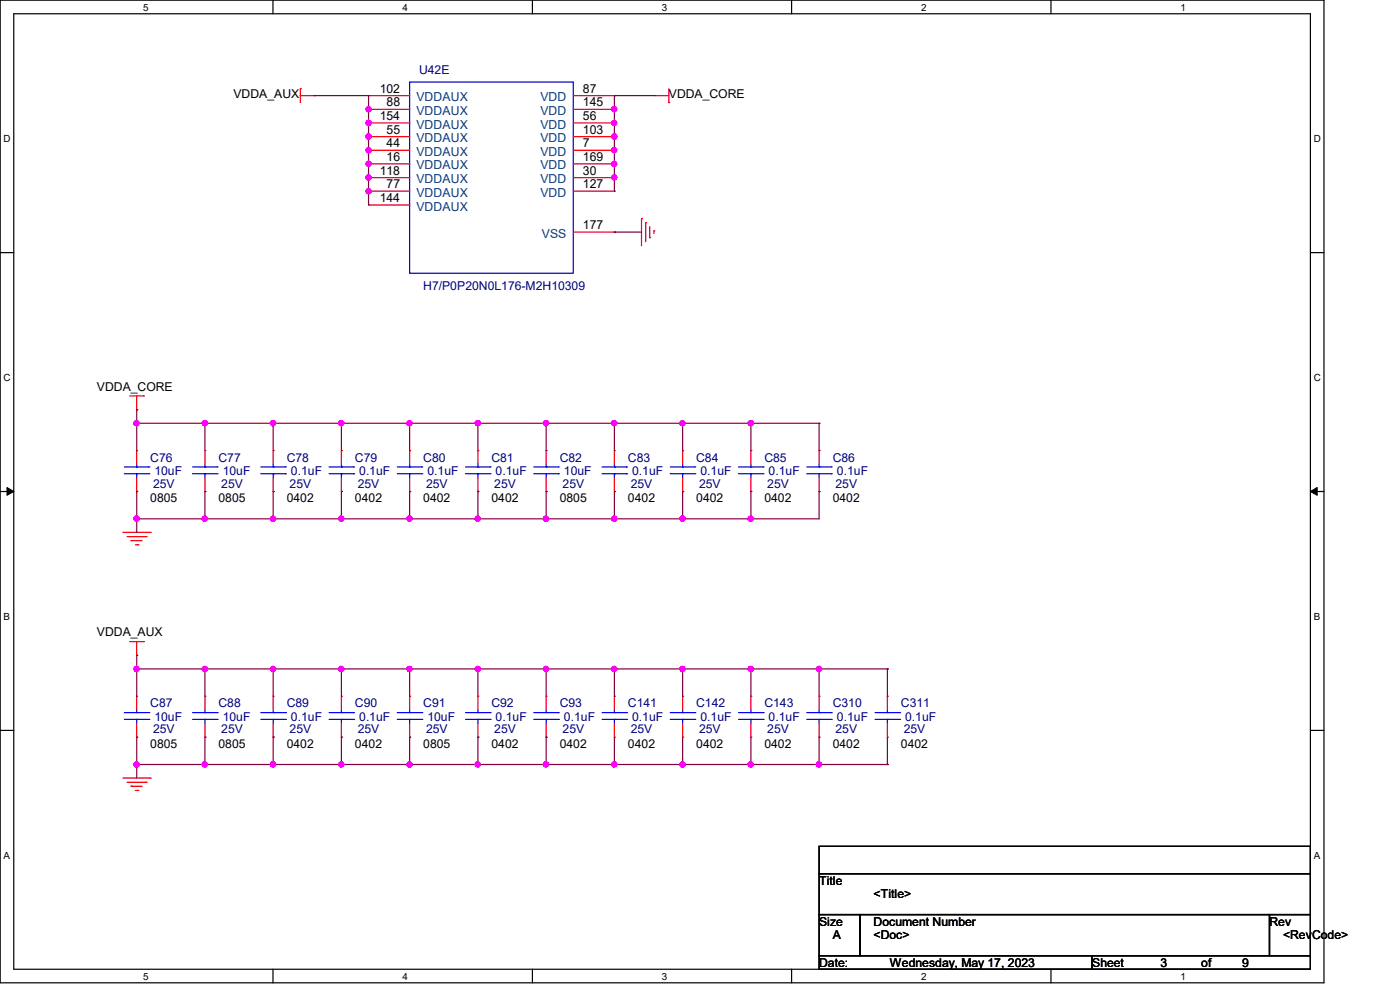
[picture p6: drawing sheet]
<svg xmlns="http://www.w3.org/2000/svg" width="297mm" height="210mm" viewBox="0 0 297 210" stroke-linecap="round" stroke-linejoin="round" font-family="sans-serif">
<path d="M0 0h280.9v208.5h-280.9zM2.9 2.9h275.1v202.7h-275.1z" fill="none" stroke="#000" stroke-width=".25"/>
<g fill="#fff">
<path d="M30.4 .3h1.1v2.4h-1.1z"/>
<path d="M30.4 205.9h1.1v2.3h-1.1z"/>
</g>
<path d="M57.9 0v2.9M57.9 205.6v2.9" fill="none" stroke="#000" stroke-width=".25"/>
<g fill="#fff">
<path d="M85.4 .3h1.1v2.4h-1.1z"/>
<path d="M85.4 205.9h1.1v2.3h-1.1z"/>
</g>
<path d="M112.9 0v2.9M112.9 205.6v2.9" fill="none" stroke="#000" stroke-width=".25"/>
<g fill="#fff">
<path d="M140.4 .3h1.2v2.4h-1.2z"/>
<path d="M140.4 205.9h1.2v2.3h-1.2z"/>
</g>
<path d="M167.9 0v2.9M167.9 205.6v2.9" fill="none" stroke="#000" stroke-width=".25"/>
<g fill="#fff">
<path d="M195.4 .3h1.2v2.4h-1.2z"/>
<path d="M195.4 205.9h1.2v2.3h-1.2z"/>
</g>
<path d="M223 0v2.9M223 205.6v2.9" fill="none" stroke="#000" stroke-width=".25"/>
<g fill="#fff">
<path d="M250.4 .3h1.2v2.4h-1.2z"/>
<path d="M250.4 205.9h1.2v2.3h-1.2z"/>
<path d="M.8 28.2h1.4v2.4h-1.4z"/>
<path d="M278.7 28.2h1.5v2.4h-1.5z"/>
<path d="M.8 78.9h1.4v2.3h-1.4z"/>
<path d="M278.7 78.9h1.5v2.3h-1.5z"/>
</g>
<path d="M0 53.6h2.9M278 53.6h2.9" fill="none" stroke="#000" stroke-width=".25"/>
<g fill="#fff">
<path d="M.8 129.6h1.3v2.3h-1.3z"/>
<path d="M278.7 129.6h1.4v2.3h-1.4z"/>
</g>
<path d="M0 104.3h2.9M278 104.3h2.9" fill="none" stroke="#000" stroke-width=".25"/>
<path d="M1.5 103.4l1.4 .9-1.4 .8zM278 104.3l1.4-.9v1.7z" fill="#000" stroke="#000" stroke-width=".21"/>
<g fill="#fff">
<path d="M.8 180.3h1.3v2.3h-1.3z"/>
<path d="M278.7 180.3h1.4v2.3h-1.4z"/>
</g>
<path d="M0 154.9h2.9M278 154.9h2.9M173.8 179.5h104.2v5.8h-104.2zM173.8 185.3h104.2v8.7h-104.2zM173.8 194h8.7v8.7h-8.7zM182.5 194h86.8v8.7h-86.8zM269.3 194h8.7v8.7h-8.7zM173.8 202.7h57.9v2.9h-57.9zM231.7 202.7h46.3v2.9h-46.3z" fill="none" stroke="#000" stroke-width=".25"/>
<g fill="none" stroke="#f00" stroke-width=".25">
<path d="M63.7 18.8h.1M63.7 18.8v3M141.9 18.8v3M63.7 20.3h2.9M66.6 20.3h.1M78.2 26.1h.1M78.2 31.9h.1M78.2 37.7h.1M78.2 23.2h.1M78.2 20.3h.1M78.2 34.8h.1M78.2 29h.1"/>
<path d="M78.2 20.3h8.7M78.2 26.1h8.7M78.2 34.8h8.7M78.2 31.9h8.7M78.2 37.7h8.7M78.2 23.2h8.7M78.2 29h8.7M121.6 20.3h8.7M121.6 26.1h8.7M121.6 34.8h8.7M121.6 31.9h8.7M121.6 37.7h8.7"/>
<path d="M121.6 23.2h8.7M121.6 29h8.7M130.3 34.8h.1M130.3 20.3h.1M130.3 26.1h.1M130.3 31.9h.1M130.3 37.7h.1M130.3 29h.1M130.3 23.2h.1M139 20.3h.1M139 20.3h2.9M141.9 21.8h.1"/>
<path d="M78.2 43.5h.1M78.2 40.6h.1M78.2 43.5h8.7M78.2 40.6h8.7M121.6 49.2h8.7M121.6 40.6h8.7M130.3 49.2h.1M130.3 40.6h.1M136.1 46.4h.1M136.1 46.4v5.8M137 47.2h.1M137 47.2v4.1"/>
<path d="M137.8 50.4h.1M137.8 48.1v2.3M138.7 49h.1M138.7 49v.5M27.5 84h2.9M29 86.9h.1M29 95.6h.1M29 84v2.9M29 95.6v2.9M30.4 84h.1M43.5 95.6h.1M43.5 95.6v2.9"/>
<path d="M58 95.6h.1M58 95.6v2.9M72.4 95.6h.1M72.4 95.6v2.9M86.9 95.6h.1M86.9 95.6v2.9M101.4 95.6h.1M101.4 95.6v2.9M115.9 95.6h.1M115.9 95.6v2.9M130.3 95.6h.1M130.3 95.6v2.9"/>
<path d="M144.8 95.6h.1M144.8 95.6v2.9M159.3 95.6h.1M159.3 95.6v2.9M173.8 95.6h.1M173.8 95.6v2.9M26.1 112.9h5.8M27 113.8h4M27.8 114.7h.1M27.8 114.7h2.3M28.7 115.6h.6M29 104.3h.1"/>
<path d="M29 101.4v2.9M29.3 115.6h.1M31 113.8h.1M31.9 112.9h.1M43.5 104.3h.1M43.5 101.4v2.9M58 104.3h.1M58 101.4v2.9M72.4 104.3h.1M72.4 101.4v2.9M86.9 104.3h.1M86.9 101.4v2.9"/>
<path d="M101.4 104.3h.1M101.4 101.4v2.9M115.9 104.3h.1M115.9 101.4v2.9M130.3 104.3h.1M130.3 101.4v2.9M144.8 104.3h.1M144.8 101.4v2.9M159.3 104.3h.1M159.3 101.4v2.9M173.8 104.3h.1M173.8 101.4v2.9"/>
<path d="M27.5 136.1h2.9M29 139h.1M29 136.1v2.9M30.4 136.1h.1M29 147.7h.1M29 156.4h.1M29 147.7v2.9M29 153.5v2.9M43.5 147.7h.1M43.5 156.4h.1M43.5 147.7v2.9M43.5 153.5v2.9"/>
<path d="M58 147.7h.1M58 156.4h.1M58 147.7v2.9M58 153.5v2.9M72.4 147.7h.1M72.4 156.4h.1M72.4 147.7v2.9M72.4 153.5v2.9M86.9 147.7h.1M86.9 156.4h.1M86.9 147.7v2.9M86.9 153.5v2.9"/>
<path d="M101.4 147.7h.1M101.4 156.4h.1M101.4 147.7v2.9M101.4 153.5v2.9M115.9 147.7h.1M115.9 156.4h.1M115.9 147.7v2.9M115.9 153.5v2.9M130.3 147.7h.1M130.3 156.4h.1M130.3 147.7v2.9M130.3 153.5v2.9"/>
<path d="M144.8 147.7h.1M144.8 156.4h.1M144.8 147.7v2.9M144.8 153.5v2.9M159.3 147.7h.1M159.3 156.4h.1M159.3 147.7v2.9M159.3 153.5v2.9M173.8 147.7h.1M173.8 156.4h.1M173.8 147.7v2.9M173.8 153.5v2.9"/>
<path d="M188.3 147.7h.1M188.3 156.4h.1M188.3 147.7v2.9M188.3 153.5v2.9M26.1 165.1h5.8M27 165.9h4M27.8 166.8h.1M27.8 166.8h2.3M28.7 167.7h.6M29.3 167.7h.1M31 165.9h.1M31.9 165.1h.1"/>
</g>
<g fill="none" stroke="#00f" stroke-width=".25">
<path d="M86.9 17.4h34.7v40.6h-34.7zM26.4 99.1h5.2M29 99.1h.1M29 98.5v.6M31.6 99.1h.1M40.9 99.1h5.2M43.5 99.1h.1M43.5 98.5v.6M46.1 99.1h.1M55.3 99.1h5.2M58 99.1h.1M58 98.5v.6"/>
<path d="M60.5 99.1h.1M69.8 99.1h5.2M72.4 99.1h.1M72.4 98.5v.6M75 99.1h.1M84.3 99.1h5.2M86.9 99.1h.1M86.9 98.5v.6M89.5 99.1h.1M98.8 99.1h5.2M101.4 99.1h.1M101.4 98.5v.6"/>
<path d="M104 99.1h.1M113.2 99.1h5.2M115.9 99.1h.1M115.9 98.5v.6M118.4 99.1h.1M127.7 99.1h5.2M130.3 99.1h.1M130.3 98.5v.6M132.9 99.1h.1M142.2 99.1h5.2M144.8 99.1h.1M144.8 98.5v.6"/>
<path d="M147.4 99.1h.1M156.7 99.1h5.2M159.3 99.1h.1M159.3 98.5v.6M161.9 99.1h.1M171.2 99.1h5.2M173.8 99.1h.1M173.8 98.5v.6M176.4 99.1h.1M26.4 100.5h5.2M29 100.5h.1M29 100.5v.9"/>
<path d="M31.6 100.5h.1M40.9 100.5h5.2M43.5 100.5h.1M43.5 100.5v.9M46.1 100.5h.1M55.3 100.5h5.2M58 100.5h.1M58 100.5v.9M60.5 100.5h.1M69.8 100.5h5.2M72.4 100.5h.1M72.4 100.5v.9"/>
<path d="M75 100.5h.1M84.3 100.5h5.2M86.9 100.5h.1M86.9 100.5v.9M89.5 100.5h.1M98.8 100.5h5.2M101.4 100.5h.1M101.4 100.5v.9M104 100.5h.1M113.2 100.5h5.2M115.9 100.5h.1M115.9 100.5v.9"/>
<path d="M118.4 100.5h.1M127.7 100.5h5.2M130.3 100.5h.1M130.3 100.5v.9M132.9 100.5h.1M142.2 100.5h5.2M144.8 100.5h.1M144.8 100.5v.9M147.4 100.5h.1M156.7 100.5h5.2M159.3 100.5h.1M159.3 100.5v.9"/>
<path d="M161.9 100.5h.1M171.2 100.5h5.2M173.8 100.5h.1M173.8 100.5v.9M176.4 100.5h.1M26.4 152.6h5.2M26.4 151.2h5.2M29 151.2h.1M29 152.6h.1M29 150.6v.6M29 152.6v.9M31.6 152.6h.1"/>
<path d="M31.6 151.2h.1M40.9 152.6h5.2M40.9 151.2h5.2M43.5 151.2h.1M43.5 152.6h.1M43.5 150.6v.6M43.5 152.6v.9M46.1 152.6h.1M46.1 151.2h.1M55.3 152.6h5.2M55.3 151.2h5.2M58 151.2h.1"/>
<path d="M58 152.6h.1M58 150.6v.6M58 152.6v.9M60.5 152.6h.1M60.5 151.2h.1M69.8 152.6h5.2M69.8 151.2h5.2M72.4 151.2h.1M72.4 152.6h.1M72.4 150.6v.6M72.4 152.6v.9M75 152.6h.1"/>
<path d="M75 151.2h.1M84.3 152.6h5.2M84.3 151.2h5.2M86.9 151.2h.1M86.9 152.6h.1M86.9 150.6v.6M86.9 152.6v.9M89.5 152.6h.1M89.5 151.2h.1M98.8 152.6h5.2M98.8 151.2h5.2M101.4 151.2h.1"/>
<path d="M101.4 152.6h.1M101.4 150.6v.6M101.4 152.6v.9M104 152.6h.1M104 151.2h.1M113.2 152.6h5.2M113.2 151.2h5.2M115.9 151.2h.1M115.9 152.6h.1M115.9 150.6v.6M115.9 152.6v.9M118.4 152.6h.1"/>
<path d="M118.4 151.2h.1M127.7 152.6h5.2M127.7 151.2h5.2M130.3 151.2h.1M130.3 152.6h.1M130.3 150.6v.6M130.3 152.6v.9M132.9 152.6h.1M132.9 151.2h.1M142.2 152.6h5.2M142.2 151.2h5.2M144.8 151.2h.1"/>
<path d="M144.8 152.6h.1M144.8 150.6v.6M144.8 152.6v.9M147.4 152.6h.1M147.4 151.2h.1M156.7 152.6h5.2M156.7 151.2h5.2M159.3 151.2h.1M159.3 152.6h.1M159.3 150.6v.6M159.3 152.6v.9M161.9 152.6h.1"/>
<path d="M161.9 151.2h.1M171.2 152.6h5.2M171.2 151.2h5.2M173.8 151.2h.1M173.8 152.6h.1M173.8 150.6v.6M173.8 152.6v.9M176.4 152.6h.1M176.4 151.2h.1M185.6 152.6h5.2M185.6 151.2h5.2M188.3 151.2h.1"/>
<path d="M188.3 152.6h.1M188.3 150.6v.6M188.3 152.6v.9M190.8 152.6h.1M190.8 151.2h.1"/>
</g>
<g fill="none" stroke="#800040" stroke-width=".25">
<path d="M66.6 20.3h.1M66.6 20.3h11.6M78.2 20.3h.1M78.2 23.2h.1M78.2 26.1h.1M78.2 29h.1M78.2 31.9h.1M78.2 34.8h.1M78.2 37.7h.1M78.2 20.3v23.2M130.3 20.3h.1M130.3 23.2h.1"/>
<path d="M130.3 26.1h.1M130.3 29h.1M130.3 31.9h.1M130.3 34.8h.1M130.3 37.7h.1M130.3 20.3v20.3M130.3 20.3h8.7M78.2 40.6h.1M130.3 49.2h.1M130.3 49.2h5.8M29 89.8h.1M29 86.9h.1"/>
<path d="M29 89.8h144.8M29 86.9v8.7M43.5 89.8h.1M43.5 89.8v5.8M58 89.8h.1M58 89.8v5.8M72.4 89.8h.1M72.4 89.8v5.8M86.9 89.8h.1M86.9 89.8v5.8M101.4 89.8h.1M101.4 89.8v5.8"/>
<path d="M115.9 89.8h.1M115.9 89.8v5.8M130.3 89.8h.1M130.3 89.8v5.8M144.8 89.8h.1M144.8 89.8v5.8M159.3 89.8h.1M159.3 89.8v5.8M173.8 89.8h.1M173.8 89.8v5.8M29 104.3h.1M29 110.1h.1"/>
<path d="M29 104.3v8.6M43.5 104.3h.1M43.5 110.1h.1M43.5 104.3v5.8M58 104.3h.1M58 110.1h.1M58 104.3v5.8M72.4 104.3h.1M72.4 110.1h.1M72.4 104.3v5.8M86.9 104.3h.1M86.9 110.1h.1"/>
<path d="M86.9 104.3v5.8M101.4 104.3h.1M101.4 110.1h.1M101.4 104.3v5.8M115.9 104.3h.1M115.9 110.1h.1M115.9 104.3v5.8M130.3 104.3h.1M130.3 110.1h.1M130.3 104.3v5.8M144.8 104.3h.1M144.8 110.1h.1"/>
<path d="M144.8 104.3v5.8M159.3 104.3h.1M159.3 110.1h.1M159.3 104.3v5.8M173.8 104.3h.1M173.8 104.3v5.8h-144.8M29 139h.1M29 139v8.7M29 141.9h.1M29 156.4h.1M29 156.4v8.7M29 141.9h159.3"/>
<path d="M43.5 141.9h.1M43.5 156.4h.1M43.5 141.9v5.8M43.5 156.4v5.8M58 141.9h.1M58 156.4h.1M58 141.9v5.8M58 156.4v5.8M72.4 141.9h.1M72.4 156.4h.1M72.4 141.9v5.8M72.4 156.4v5.8"/>
<path d="M86.9 141.9h.1M86.9 156.4h.1M86.9 141.9v5.8M86.9 156.4v5.8M101.4 141.9h.1M101.4 156.4h.1M101.4 141.9v5.8M101.4 156.4v5.8M115.9 141.9h.1M115.9 156.4h.1M115.9 141.9v5.8M115.9 156.4v5.8"/>
<path d="M130.3 141.9h.1M130.3 141.9v5.8M130.3 156.4v5.8M144.8 141.9h.1M144.8 141.9v5.8M144.8 156.4v5.8M159.3 141.9h.1M159.3 141.9v5.8M159.3 156.4v5.8M173.8 141.9h.1M173.8 141.9v5.8M173.8 156.4v5.8"/>
<path d="M188.3 141.9h.1M188.3 141.9v5.8M188.3 156.4v5.8M29 162.2h.1M29 162.2h159.3M43.5 162.2h.1M58 162.2h.1M72.4 162.2h.1M86.9 162.2h.1M101.4 162.2h.1M130.3 162.2h.1M144.8 162.2h.1"/>
<path d="M159.3 162.2h.1M173.8 162.2h.1M188.3 162.2h.1"/>
</g>
<g fill="#f0f" stroke="#f0f" stroke-width=".25">
<circle cx="43.4" cy="89.8" r=".55"/>
<circle cx="29" cy="89.8" r=".55"/>
<circle cx="29" cy="110" r=".55"/>
<circle cx="43.4" cy="110" r=".55"/>
<circle cx="57.9" cy="110" r=".55"/>
<circle cx="57.9" cy="89.8" r=".55"/>
<circle cx="72.4" cy="110" r=".55"/>
<circle cx="86.9" cy="89.8" r=".55"/>
<circle cx="72.4" cy="89.8" r=".55"/>
<circle cx="86.9" cy="110" r=".55"/>
<circle cx="101.3" cy="110" r=".55"/>
<circle cx="115.8" cy="89.8" r=".55"/>
<circle cx="101.3" cy="89.8" r=".55"/>
<circle cx="144.8" cy="89.8" r=".55"/>
<circle cx="130.3" cy="89.8" r=".55"/>
<circle cx="159.3" cy="89.8" r=".55"/>
<circle cx="115.8" cy="110" r=".55"/>
<circle cx="159.3" cy="110" r=".55"/>
<circle cx="144.8" cy="110" r=".55"/>
<circle cx="130.3" cy="110" r=".55"/>
<circle cx="57.9" cy="141.9" r=".55"/>
<circle cx="57.9" cy="162.2" r=".55"/>
<circle cx="43.4" cy="141.9" r=".55"/>
<circle cx="29" cy="141.9" r=".55"/>
<circle cx="29" cy="162.2" r=".55"/>
<circle cx="43.4" cy="162.2" r=".55"/>
<circle cx="86.9" cy="141.9" r=".55"/>
<circle cx="72.4" cy="141.9" r=".55"/>
<circle cx="115.8" cy="141.9" r=".55"/>
<circle cx="101.3" cy="141.9" r=".55"/>
<circle cx="101.3" cy="162.2" r=".55"/>
<circle cx="115.8" cy="162.2" r=".55"/>
<circle cx="86.9" cy="162.2" r=".55"/>
<circle cx="72.4" cy="162.2" r=".55"/>
<circle cx="159.3" cy="162.2" r=".55"/>
<circle cx="130.3" cy="141.9" r=".55"/>
<circle cx="144.8" cy="141.9" r=".55"/>
<circle cx="130.3" cy="162.2" r=".55"/>
<circle cx="144.8" cy="162.2" r=".55"/>
<circle cx="78.2" cy="23.2" r=".55"/>
<circle cx="78.2" cy="29" r=".55"/>
<circle cx="78.2" cy="26.1" r=".55"/>
<circle cx="78.2" cy="31.9" r=".55"/>
<circle cx="78.2" cy="34.8" r=".55"/>
<circle cx="78.2" cy="40.6" r=".55"/>
<circle cx="78.2" cy="37.6" r=".55"/>
<circle cx="130.3" cy="23.2" r=".55"/>
<circle cx="130.3" cy="29" r=".55"/>
<circle cx="130.3" cy="26.1" r=".55"/>
<circle cx="130.3" cy="34.8" r=".55"/>
<circle cx="130.3" cy="31.9" r=".55"/>
<circle cx="130.3" cy="37.6" r=".55"/>
<circle cx="159.3" cy="141.9" r=".55"/>
<circle cx="173.7" cy="162.2" r=".55"/>
<circle cx="173.7" cy="141.9" r=".55"/>
</g>
<g font-size="2.6" fill="#000080">
<text x="88.9" y="15.7">U42E</text>
<text x="89.8" y="61.4">H7/P0P20N0L176-M2H10309</text>
<text x="31.9" y="97.9">C76</text>
<text x="32.8" y="100.8">10uF</text>
<text x="46.4" y="97.9">C77</text>
<text x="47.2" y="100.8">10uF</text>
<text x="60.8" y="97.9">C78</text>
<text x="61.7" y="100.8">0.1uF</text>
<text x="75.3" y="97.9">C79</text>
<text x="76.2" y="100.8">0.1uF</text>
<text x="89.8" y="97.9">C80</text>
<text x="90.7" y="100.8">0.1uF</text>
<text x="104.3" y="97.9">C81</text>
<text x="105.2" y="100.8">0.1uF</text>
<text x="118.7" y="97.9">C82</text>
<text x="119.6" y="100.8">10uF</text>
<text x="133.2" y="97.9">C83</text>
<text x="134.1" y="100.8">0.1uF</text>
<text x="147.7" y="97.9">C84</text>
<text x="148.6" y="100.8">0.1uF</text>
<text x="162.2" y="97.9">C85</text>
<text x="163.1" y="100.8">0.1uF</text>
<text x="176.7" y="97.9">C86</text>
<text x="177.5" y="100.8">0.1uF</text>
<text x="32.5" y="103.4">25V</text>
<text x="46.9" y="103.4">25V</text>
<text x="61.4" y="103.4">25V</text>
<text x="75.9" y="103.4">25V</text>
<text x="90.4" y="103.4">25V</text>
<text x="104.9" y="103.4">25V</text>
<text x="119.3" y="103.4">25V</text>
<text x="133.8" y="103.4">25V</text>
<text x="148.3" y="103.4">25V</text>
<text x="162.8" y="103.4">25V</text>
<text x="177.2" y="103.4">25V</text>
<text x="31.9" y="150">C87</text>
<text x="32.5" y="155.5">25V</text>
<text x="32.8" y="152.9">10uF</text>
<text x="46.4" y="150">C88</text>
<text x="46.9" y="155.5">25V</text>
<text x="47.2" y="152.9">10uF</text>
<text x="60.8" y="150">C89</text>
<text x="61.4" y="155.5">25V</text>
<text x="61.7" y="152.9">0.1uF</text>
<text x="75.3" y="150">C90</text>
<text x="75.9" y="155.5">25V</text>
<text x="76.2" y="152.9">0.1uF</text>
<text x="89.8" y="150">C91</text>
<text x="90.4" y="155.5">25V</text>
<text x="90.7" y="152.9">10uF</text>
<text x="104.3" y="150">C92</text>
<text x="104.9" y="155.5">25V</text>
<text x="105.2" y="152.9">0.1uF</text>
<text x="118.7" y="150">C93</text>
<text x="119.3" y="155.5">25V</text>
<text x="119.6" y="152.9">0.1uF</text>
<text x="133.2" y="150">C141</text>
<text x="133.8" y="155.5">25V</text>
<text x="134.1" y="152.9">0.1uF</text>
<text x="147.7" y="150">C142</text>
<text x="148.3" y="155.5">25V</text>
<text x="148.6" y="152.9">0.1uF</text>
<text x="162.2" y="150">C143</text>
<text x="162.8" y="155.5">25V</text>
<text x="163.1" y="152.9">0.1uF</text>
<text x="176.7" y="150">C310</text>
<text x="177.2" y="155.5">25V</text>
<text x="177.5" y="152.9">0.1uF</text>
<text x="191.1" y="150">C311</text>
<text x="191.7" y="155.5">25V</text>
<text x="192" y="152.9">0.1uF</text>
</g>
<g font-size="2.6">
<text x="49.5" y="20.9">VDDA_AUX</text>
<text x="80.6" y="19.6">102</text>
<text x="82" y="22.6">88</text>
<text x="123.7" y="19.6">87</text>
<text x="123.7" y="22.6">145</text>
<text x="141.9" y="20.9">VDDA_CORE</text>
<text x="80.6" y="25.4">154</text>
<text x="82" y="28.4">55</text>
<text x="123.7" y="25.4">56</text>
<text x="123.7" y="28.4">103</text>
<text x="82" y="31.2">44</text>
<text x="82" y="34.1">16</text>
<text x="123.7" y="34.1">169</text>
<text x="123.7" y="31.2">7</text>
<text x="80.6" y="37">118</text>
<text x="82" y="39.9">77</text>
<text x="123.7" y="37">30</text>
<text x="123.7" y="39.9">127</text>
<text x="80.6" y="42.8">144</text>
<text x="123.7" y="48.6">177</text>
<text x="20.6" y="82.8">VDDA_CORE</text>
<text x="31.9" y="106.6">0805</text>
<text x="46.4" y="106.6">0805</text>
<text x="60.8" y="106.6">0402</text>
<text x="75.3" y="106.6">0402</text>
<text x="89.8" y="106.6">0402</text>
<text x="104.3" y="106.6">0402</text>
<text x="118.7" y="106.6">0805</text>
<text x="133.2" y="106.6">0402</text>
<text x="147.7" y="106.6">0402</text>
<text x="162.2" y="106.6">0402</text>
<text x="176.7" y="106.6">0402</text>
<text x="20.6" y="135">VDDA_AUX</text>
<text x="31.9" y="158.7">0805</text>
<text x="46.4" y="158.7">0805</text>
<text x="60.8" y="158.7">0402</text>
<text x="75.3" y="158.7">0402</text>
<text x="89.8" y="158.7">0805</text>
<text x="104.3" y="158.7">0402</text>
<text x="118.7" y="158.7">0402</text>
<text x="133.2" y="158.7">0402</text>
<text x="147.7" y="158.7">0402</text>
<text x="162.2" y="158.7">0402</text>
<text x="176.7" y="158.7">0402</text>
<text x="191.1" y="158.7">0402</text>
<text x="173.8" y="187.7">Title</text>
<text x="185.3" y="190.6">&lt;Title&gt;</text>
<text x="173.8" y="196.3">Size</text>
<text x="185.3" y="196.3">Document Number</text>
<text x="269.3" y="196.3">Rev</text>
<text x="176.7" y="199.3">A</text>
<text x="185.3" y="199.3">&lt;Doc&gt;</text>
<text x="272.2" y="199.3">&lt;RevCode&gt;</text>
<text x="173.8" y="205.1">Date:</text>
<text x="188.8" y="205.1">Wednesday, May 17, 2023</text>
<text x="231.7" y="205.1">Sheet</text>
<text x="246.2" y="205.1">3</text>
<text x="254.8" y="205.1">of</text>
<text x="263.5" y="205.1">9</text>
</g>
<g font-size="2.6" fill="#004080">
<text x="88.3" y="21.5">VDDAUX</text>
<text x="114.6" y="21.5">VDD</text>
<text x="88.3" y="27.3">VDDAUX</text>
<text x="88.3" y="24.4">VDDAUX</text>
<text x="114.6" y="27.3">VDD</text>
<text x="114.6" y="24.4">VDD</text>
<text x="88.3" y="33.1">VDDAUX</text>
<text x="88.3" y="35.9">VDDAUX</text>
<text x="88.3" y="30.2">VDDAUX</text>
<text x="114.6" y="35.9">VDD</text>
<text x="114.6" y="33.1">VDD</text>
<text x="114.6" y="30.2">VDD</text>
<text x="88.3" y="38.9">VDDAUX</text>
<text x="88.3" y="41.7">VDDAUX</text>
<text x="114.6" y="38.9">VDD</text>
<text x="114.6" y="41.7">VDD</text>
<text x="88.3" y="44.7">VDDAUX</text>
<text x="115" y="50.4">VSS</text>
</g>
<g font-size="2.1">
<text x="30.4" y="2.2">5</text>
<text x="85.4" y="2.2">4</text>
<text x="140.4" y="2.2">3</text>
<text x="195.4" y="2.2">2</text>
<text x="250.4" y="2.2">1</text>
<text x=".8" y="30.1">D</text>
<text x="278.7" y="30.1">D</text>
<text x=".8" y="80.8">C</text>
<text x="278.7" y="80.8">C</text>
<text x=".8" y="131.5">B</text>
<text x="278.7" y="131.5">B</text>
<text x=".8" y="182.2">A</text>
<text x="278.7" y="182.2">A</text>
<text x="30.4" y="207.8">5</text>
<text x="85.4" y="207.8">4</text>
<text x="140.4" y="207.8">3</text>
<text x="195.4" y="207.8">2</text>
<text x="250.4" y="207.8">1</text>
</g>
</svg>
